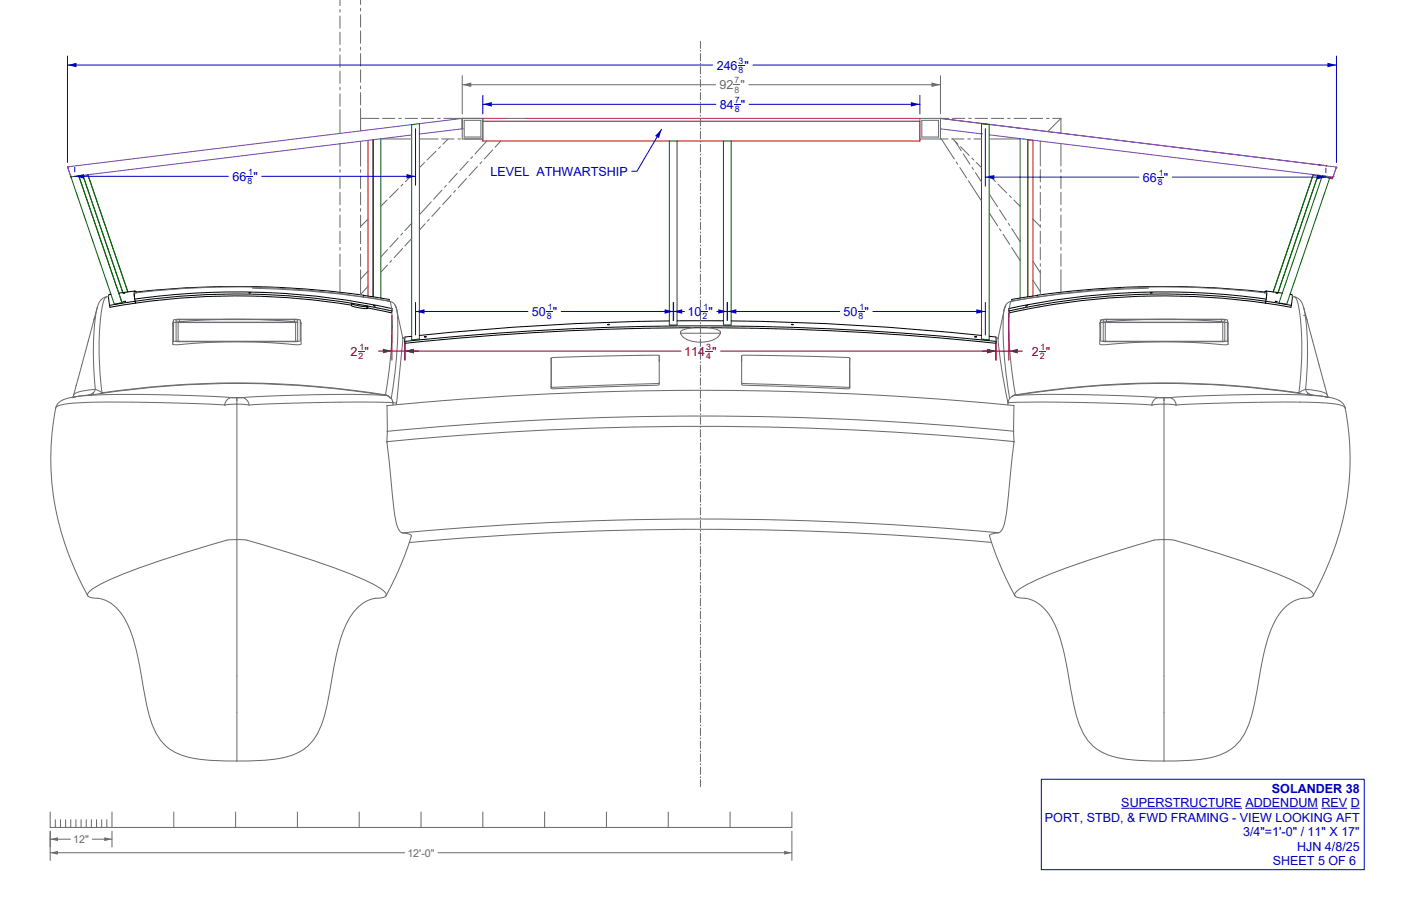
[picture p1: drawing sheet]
<svg xmlns="http://www.w3.org/2000/svg" width="432mm" height="279mm" viewBox="0 0 432 279" stroke-linecap="round" stroke-linejoin="round" font-family="sans-serif">
<!-- layer: Make2D -->
<g fill="none" stroke="#bf0000" stroke-width=".31">
<path d="M148.8 37.4h134.7v6.1h-58.1M155.8 36.5h-7v7h57.5M162.2 36.5h121.3M21.9 54.5l.2 .6M24.8 54.2l-.5 .1M27.5 53.8l-1.8 .7M113.4 43.3v48M115 43.1v48.4M208.7 43.5h14.3M404.3 53.8l1.8 .6M407.8 51l1 .1M408.1 54.3l2.6 .8"/>
<path d="M408.7 51.1h.1M409.1 54.4l1.4 .5 .1-.3M409.8 55l.9 .1M410.9 54.4l-.2 .7M113.4 95h.1M318.4 91.3v-48l-1.6-.2v48.5"/>
</g>
<g fill="none" stroke="#7d26cd" stroke-width=".31">
<path d="M126.9 38.4l-106.1 13.1 1.1 3M129.3 38.1l13.2-1.6v3.2l-13.2 1.6M142.5 36.5h.1M142.5 39.7h.1M289.9 36.5h.1M289.9 39.7l12.6 1.6M313.5 39.4h.1M313.5 39.4l-23.6-2.9 122 15-1 3.1-106-13M315.1 39.6h.1M315.1 39.6l92.7 11.4M20.9 51.6h.1M21.8 54.3h.1"/>
<path d="M126.9 41.6l-102.6 12.6M302.5 41.3h.1M407.8 51h.1M410.9 54.4h.1M411.8 51.7h.1"/>
</g>
<g fill="none" stroke="#006300" stroke-width=".31">
<path d="M126.9 38.4l2.4-.3v66.5l-2.4 .2zM302.5 38.1l2.4 .3v66.4l-2.4-.2zM21.8 54.5l2.5-.3 13.3 39.2-2.4 .4zM24.4 54.6l1.2-.4 12.3 36M24.7 54.2h.1M25.6 54.2h.1M27.1 53.9l12.3 36.1M115 43.1v48.4M117.4 42.8v49.1M206.3 43.5h2.4v56.7h-2.4zM223 43.5h2.4v56.7h-2.4zM314.4 42.7v49.2"/>
<path d="M316.8 43v48.6M404.7 53.8l-12.3 36.2M406.2 54.1h.1M406.5 50.9h.1M407.5 54.5l-1.3-.4-12.3 36.1M407.5 54.3l2.3 .7-13.2 38.8-2.4-.4zM37.4 93.4l-2 .4M37.5 93.2h.1M37.6 93.2v.2"/>
</g>
<g fill="none" stroke="#000" stroke-width=".31">
<path d="M34.2 90.7l-.3 .1a1.84 1.84 0 0 0-.3 2.2l.2 1.2M38.1 93l.6-.1zM38.5 90.4l-.6 .1M41.4 91.7l.1 .5M41.5 92.2a225.6 225.6 0 0 1 79.3 3v.7M41.5 92.2l.1 .7M41.5 89.8l-4.9 .6M41.5 89.8l.5 .2M41.5 89.8l-.2 .3 .1 1.6M41.6 90.3l-.2 .4 .1 1M41.6 92.9a221.1 221.1 0 0 1 66.8 .6M41.6 92.9l-7.8 1.3"/>
<path d="M41.6 92.9l.1 .6M41.7 93.5l-7.8 1.3-.1-.6M41.7 93.5a220.3 220.3 0 0 1 66.6 .6M42 90l.1 .3M42 90a278.3 278.3 0 0 1 70.1 1.1M42 90v.3M76.7 90.3h.6zM108.3 94.1l.2 .3 1.1 .3 3.5 .4M108.4 93.5l4.8 .9M108.4 93.5l.2 .3 1.1 .3 3.5 .4M108.4 93.5l-.1 .6M112.1 91.1l7.9 1.2-.1 .6"/>
<path d="M112.1 91.1l-.1 .5M113.1 95.1v-.2l7.6 1.6 .1-.6M113.2 94.6h.1M113.2 94.4v.1M113.2 94.4l7.6 1.5M113.2 94.5l-.1 .6M115.1 94.3l.6 .1zM206.3 99a832.9 832.9 0 0 0-77 4.5M223 98.9h-14.3M225.4 99a832.9 832.9 0 0 1 77.1 4.5M316.1 94.4l.6-.1zM319.7 91.1l-7.9 1.2 .1 .6"/>
<path d="M354.5 90.3h.6zM389.8 90a282.6 282.6 0 0 0-70.1 1.1v.5M389.8 90l-.2 .3M389.8 90v.3M390 93.5l7.9 1.3 .1-.6M390 93.5a220.1 220.1 0 0 0-78.9 3l-.1-.6M390.1 92.9a220.9 220.9 0 0 0-79.1 3M390.1 92.9l7.9 1.3M390.1 92.9l-.1 .6M390.2 90.3l.1 1.4M390.2 89.8l5 .6M390.2 89.8l-.4 .2"/>
<path d="M390.2 89.8l.2 .3-.1 1.6M390.2 92.2a225.6 225.6 0 0 0-79.3 3l.1 .7M390.2 92.2l-.1 .7M390.3 91.7l-.1 .5M393 92.9l.6 .1zM393.3 90.4l.5 .1M397.6 90.7l.3 .1a1.87 1.87 0 0 1 .3 2.2l-.2 1.2M124.7 105.3l.1 .6a866.9 866.9 0 0 1 182.2 0v-.6M124.7 105.3a868.3 868.3 0 0 1 182.3 0M126.9 103.7l-2.1 .2-.1 1.4M130.8 103.9l.6-.1zM131.4 103.8l-.6 .1"/>
<path d="M187.3 100.1h.6zM243.9 100.1h.6zM300.4 103.8l.6 .1zM300.4 103.8l.6 .1M304.9 103.7l2.1 .2v1.4"/>
</g>
<g fill="none" stroke="#696969" stroke-width=".31">
<path d="M104.8 0v1.8M104.8 2.8v1M104.8 4.8v4M104.8 9.8v4M104.8 14.8v1M104.8 16.8v4M111.1 0v1.5M111.1 2.5v1M111.1 4.5v4M111.1 9.5v4M111.1 14.5v1M111.1 16.5v4"/>
<path d="M215.9 12.8v2.1M215.9 15.4v.5M215.9 16.4v2.5M215.9 19.4v.5M104.8 21.8v4M104.8 26.8v1M104.8 28.8v4M104.8 33.8v7.3M111.1 21.5v4M111.1 26.5v1M111.1 28.5v4M111.1 33.5v6.9"/>
<path d="M111.1 36.5h5.7M117.8 36.5h4M122.8 36.5h1M124.8 36.5h4M129.8 36.5h4M134.8 36.5h1M136.8 36.5h12v6.4h-6.3v-6.4M143.1 37.1h5.1v5.2h-5.1zM155.8 36.5h6.4M215.9 20.4v2.5M215.9 23.4v.5M215.9 24.4v2.5"/>
<path d="M215.9 27.4v.5M215.9 28.4v2.5M215.9 31.4v.5M215.9 32.4v2.5M215.9 35.4v.5M215.9 36.4v2.5M215.9 39.4v.5M226.1 26.1h2.1M284.1 37.1h5.2v5.2h-5.2zM289.9 36.5v6.4M292.5 36.5h-9v.9M293.5 36.5h4"/>
<path d="M298.5 36.5h1M300.5 36.5h4M305.5 36.5h4M310.5 36.5h1M312.5 36.5h4M317.5 36.5h4M322.5 36.5h1M324.5 36.5h2.5M327 36.5v4.6M327 36.5l-4.1 4.1M104.8 44.4v6.8M104.8 52.2v1"/>
<path d="M104.8 54.2v4M104.8 59.2v4M111.1 43.6v7.6M111.1 52.2v1M111.1 54.2v4M111.1 59.2v4M117.4 42.9h9.5M122.8 58.1l-2.8 2.9M124.2 56.7l-.7 .7M126.9 54.1l-1.9 1.9M129.3 42.9h5.7M130.9 50.1l-1.6 1.6"/>
<path d="M134.4 46.6l-2.8 2.8M135.8 45.2l-.7 .7M136 42.9h4M136.3 58.6l-2.7 2.9M137.6 57.1l-.6 .7M138.1 42.9l-1.6 1.6M140.5 58.7l-.7 .7M141 53.4l-2.7 2.9M141 42.9h1M143.8 55l-2.7 3M144.4 49.7l-2.7 3M145.7 48.2l-.7 .8"/>
<path d="M147.2 51.3l-2.7 3M148.5 49.8l-.6 .8M150 43.5l-3.6 4M151.9 46.1l-2.7 3M154.3 43.5l-1.7 1.9M215.9 40.4v2.5M215.9 43.4v.5M215.9 44.4v2.5M215.9 47.4v.5M215.9 48.4v2.5M215.9 51.4v.5M215.9 52.4v2.5"/>
<path d="M215.9 55.4v.5M215.9 56.4v2.5M215.9 59.4v.5M283.5 42.9h8.7M290.1 42.9l4 6.2M293.2 42.9h4M293.6 42.9l1.6 1.6M294.4 43.6l1.9 2.9M294.7 49.9l.5 .8M295.8 51.6l2.1 3.3M296 45.2l2.8 2.8M296.8 47.4l2.2 3.3"/>
<path d="M298.2 42.9h1M298.5 55.8l4 6.2M299.5 48.7l.7 .7M299.5 51.5l.6 .9M300.2 42.9h2.3M300.6 53.2l1.9 2.9M300.9 50.1l1.6 1.6M304.9 54.1l1.9 1.9M304.9 59.8l2.6 4M304.9 42.9h9.5M307.5 56.7l2.9 2.9M315.3 42.9h.3"/>
<path d="M320.6 43.5v7.7M320.6 52.2v4M320.6 57.2v1M320.6 59.2v4M327 44.3v6.9M327 52.2v1M327 54.2v4M327 59.2v4M104.8 64.2v1M104.8 66.2v4M104.8 71.2v4M104.8 76.2v1"/>
<path d="M104.8 78.2v4M111.1 64.2v1M111.1 66.2v4M111.1 71.2v4M111.1 76.2v1M111.1 78.2v4M113.4 67.6l-2.3 2.2M119.3 61.7l-1.9 1.9M119.4 77l-2 2.3M122.8 73.3l-2.7 3M124.1 76.6l-2.7 2.9M124.1 71.8l-.6 .8"/>
<path d="M126.9 73.6l-2.1 2.2M126.9 68.8l-2.1 2.3M131 69l-1.7 1.9M132.4 67.6l-.7 .7M132.9 62.3l-3.6 3.9M135.7 63.9l-2.7 2.9M139.1 60.2l-2.7 2.9M215.9 60.4v2.5M215.9 63.4v.5M215.9 64.4v2.5M215.9 67.4v.5M215.9 68.4v2.5"/>
<path d="M215.9 71.4v.5M215.9 72.4v2.5M215.9 75.4v.5M215.9 76.4v2.5M215.9 79.4v.5M304.9 65.6l2.6 4M308 64.6l2.2 3.4M308 70.5l.6 .8M309.1 72.1l2.2 3.4M310.7 68.8l.6 .9M311.1 60.3l.7 .7M311.8 70.5l2.6 4"/>
<path d="M311.8 76.3l2.6 4M312.5 61.7l1.9 1.9M318.4 67.6l2.2 2.2M320.6 64.2v4M320.6 69.2v1M320.6 71.2v4M320.6 76.2v4M327 64.2v1M327 66.2v4M327 71.2v4M327 76.2v1M327 78.2v4"/>
<path d="M29 98.6l-6.3 23.3M29.5 97.4l-.5 1.2M29.9 94.9l-.9 3.7M30 94.9a82 82 0 0 0-.6 25.2M32.8 91.5a7 7 0 0 0-1.6 4.8l-.3 2.8a102.5 102.5 0 0 0 .5 22M32.8 91.5a3.9 3.9 0 0 0-2.8 3.4M33.5 91.4l-.7 .1M36.8 91h.1M53.2 99.7v5.8M53.5 98.8v6.3M53.5 98.7l1.8-.3h35.4l1.8 .3M53.5 98.7l-.3 1"/>
<path d="M55.3 98.6l-1 .2v6.3l1 .1h36.1l.3-.1v-6.3l-1-.2M55.3 99.4l-1 .1M55.3 98.6v.8M55.3 98.6h35.4M55.3 99.4h35.4M77.8 88.8l.9 .1a284.3 284.3 0 0 1 40.7 3.8M77.8 88.5v.1M77.8 88.6a260.4 260.4 0 0 1 42.4 4.4M77.8 88.5a264.9 264.9 0 0 0-36.5 1.9M90.7 99.4l1 .1M90.7 98.6v.8M91.8 99.3l-10.2-.7-10.6-.1-12.4 .5-4 .3-1.4 .4"/>
<path d="M92.5 98.8v6.3l-.7 .2-36.5 .1-1.8-.3M92.5 99.5l.3 .2M92.5 98.8l.3 .9M92.8 99.7v6.4l-.4 .2-11.4-.7-7.8-.2-8.7 .2-10.4 .7-.9-.2 .3-1M104.8 83.2v6.9M111.1 83.2v7.7M113.4 88.3l-2.3 2.5M113.4 83.6l-2.3 2.5M116.3 95l-.1 .5M119.4 81.7l-2 2.3M119.4 92.7v.1M119.4 92.7l.8 .3"/>
<path d="M120.2 93l.9 .4 .7 .7M120.2 93l.5 2.1M120.8 96.1a113.5 113.5 0 0 1-2 25.7M120.8 80.2l-.7 .8M121.8 94.1l.5 1.4M122.3 95.6h.1M122.3 95.6l1.9 8.9M122.3 95.6a101.1 101.1 0 0 1-1.7 27.3M215.9 80.4v2.5M215.9 83.4v.5M215.9 84.4v2.5M215.9 87.4v.5"/>
<path d="M215.9 88.4v2.5M215.9 91.4v.5M215.9 92.4v2.5M215.9 95.4v.5M215.9 96.4v2.5M215.9 99.4v.5M309.5 95.6h.1M310 94.1l-.5 1.4M311 96.1a113.5 113.5 0 0 0 2 25.7M311.6 93l-.5 2.1M311.6 93l-1 .4-.6 .7M315.4 95l.1 .5"/>
<path d="M318.4 80.6l2.2 3.5M318.4 86.4l2.2 3.5M320.2 94.1l.1 .5M320.6 81.2v1M320.6 83.2v7.7M327 83.2v6.9M339 99.7l-.1 6.4 .5 .2 11.4-.7 7.7-.2 8.7 .2 10.5 .7 .9-.2-.3-1M339 99.7l1.5-.4 5.4-.5 12.9-.3 12.9 .4 5.3 .4 1.5 .4M339.2 98.8h.1M339.2 98.8v6.3l.8 .2 36.5 .1 1.8-.3M339.2 98.8l-.2 .9M339.2 98.7l1.8-.3h35.5l1.8 .3"/>
<path d="M341 99.4l-1 .1M341 98.6l-1 .2v6.3l1 .1h36.2l.3-.1v-6.3l-1-.2M341 98.6v.8M341 98.6h35.5M341 99.4h35.5M354 88.5a264.7 264.7 0 0 1 36.4 1.9M354 88.6a260.4 260.4 0 0 0-42.4 4.4M354 88.5v.1M354 88.8l-.9 .1a257.9 257.9 0 0 0-41.5 4.1M376.5 99.4l1 .1M376.5 98.6v.8M378.3 98.7l.3 1"/>
<path d="M378.3 98.8v6.3M378.6 99.7v5.8M398.3 91.4l.6 .1M398.9 91.5a3.9 3.9 0 0 1 2.9 3.4M398.9 91.5a7 7 0 0 1 1.6 4.8l.4 2.8a102.5 102.5 0 0 1-.6 22M401.8 94.9a82 82 0 0 1 .6 25.2M401.8 97.3a1.28 1.28 0 0 1 1 1.3M401.8 94.9l1 3.7M402.8 98.6l6.3 23.2M54.9 105.2l.1-5.7h35.7l.4 .1v5.6M124.2 104.2l-2.1 20.6M124.2 104.2h.1"/>
<path d="M124.2 104.2h.6zM169.9 110.5h.1M169.9 110.5l.8-.3 9.5-.3 22.7-.3a.43 .43 0 0 1 .3 .7v6.9a.65 .65 0 0 1 .1 .7 .65 .65 0 0 1-.7 .4l-32 1.1-.7-.2M169.9 119.2v.5M169.9 110.5v8.7M169.9 110.5v9.3M203.2 109.7h.1M203.2 110v1.3M203.2 118a.64 .64 0 0 1-.2 .8 .64 .64 0 0 1-.8 0l-31.5 1.1-.8-.2M203.2 111.2v.1M203.2 111.3v.3M209.7 102.4v.4"/>
<path d="M209.7 102.4l.1 .4M209.7 102.8h.1M209.8 102.8a5.8 5.8 0 0 0 5.5 2.7 7.2 7.2 0 0 0 6.6-2.4l.1-.3M209.8 102.8h12.2M213.7 101.1l-3.2 .6-.8 .7M215.9 100.4v2.5M215.9 103.4v.5M215.9 104.4v2.5M215.9 107.4v.5M215.9 108.4v2.5M215.9 111.4v.5M215.9 112.4v2.5"/>
<path d="M215.9 115.4v.5M215.9 116.4v2.5M215.9 119.4v.5M218.1 101.1h.5a6.8 6.8 0 0 1 3.4 1.1v.2M222 102.4v.4M228.6 111.3v.3M228.6 118a.64 .64 0 0 0 .2 .8 .64 .64 0 0 0 .7 0l31.5 1.1 .9-.1v-.6M228.6 109.7a8.6 8.6 0 0 1 4.1-.1l24.3 .5 4.1 .1 .8 .3M228.6 109.7v1.6M228.6 111.2v.1M228.6 109.8v7.4a.65 .65 0 0 0-.1 .7 .65 .65 0 0 0 .6 .4l32 1.1 .8-.2M261.8 112h.1"/>
<path d="M261.8 112.1l.1 7.7M261.9 110.5v8.7M261.9 110.5l-.1 1.6M261.9 110.5h.1M307 104.2h.6l1.1 9.3 2 10.9M307.6 104.5l1.9-8.9a101.1 101.1 0 0 0 1.7 27.3M376.9 105.2l-.2-5.7h-35.6l-.5 .1v5.6M17.2 125.9a85.3 85.3 0 0 0 9.8 57.8M22.7 121.9l-.4 .7M22.8 122.4a7.6 7.6 0 0 0-5.3 2.5l-.3 1M22.8 122.4a260.6 260.6 0 0 1 36.2-.4l12.5 .6M23.6 122.3l-1.4 .4"/>
<path d="M27.4 121.8l-4.6 .6M28.8 121.2l-.6 .4M28.8 121.2l-1.6 .7 .4-.1M29.4 120.1l-3.6 .4a3.8 3.8 0 0 0-3.1 1.4M29.4 120.1l2 1M29.4 120.1l-.8 1.2M31 121.4l4.2-.6a285.3 285.3 0 0 1 83.7 1.2M31 121.4l-4.1 .5M31.4 121.1l2.8-.3a286.1 286.1 0 0 1 84.6 1M31.4 121.1l-.4 .3M31.8 121.1l-.1 .2M69.3 124.9l-13-.6-19.5-.3a99.2 99.2 0 0 0-18.2 .9l-1.1 .5-.3 .5"/>
<path d="M69.3 124.9h.1M71.5 122.6a2.38 2.38 0 0 0-2.2 2.3M71.5 122.6h.1M71.6 122.6l1.4 .1M73 122.7v.8M73 122.7h.1M73 124.6l-3.7 .3M73 123.5v1.1M73 124.6l3.7 .3M73 124.6v41.8M74.4 122.6l-1.4 .1M74.5 122.6h-2.9"/>
<path d="M74.5 122.6a2.38 2.38 0 0 1 2.2 2.3M118.8 121.8h.1M118.8 121.8l.1 .1M118.8 121.8l.9 .3 .6 .8M118.8 121.8l1 .4M118.9 122l-8.2-.3h-10.8l-15.1 .4-10.3 .5M118.9 122a2.49 2.49 0 0 1 2 1.5l.2 .5M119.2 136.2l1.3 12a62.6 62.6 0 0 0 2.3 14.9l.5 .9 .7 .3M119.3 125.1h.1M119.4 136.2l-.1 .3M121 123.9h.1M121.1 124h.1"/>
<path d="M121.1 124v.1M121.1 124.1v.1M121.1 124.2h.1M121.1 124.2l-19.2-.1-25.2 .8M121.1 124.2v.7M121.1 124.2l1.1 .1M215.9 120.4v2.5M215.9 123.4v.5M215.9 124.4v2.5M215.9 127.4v.5M215.9 128.4v2.5M215.9 131.4v.5"/>
<path d="M215.9 132.4v2.5M215.9 135.4v.5M215.9 136.4v2.5M215.9 139.4v.5M310.7 124.2h-.1M310.7 124.2l19-.1 25.3 .8M310.7 124.2l-.1 .7M310.7 124.2h.1M310.7 124.1v.1M312.3 136.2l.2 .3M312.5 133l-24.8-2.1-22.9-1.4-25.5-.9-23.4-.3-23.4 .3-25.5 .9-23 1.4-24.7 2.1M312.5 136.2l-.1-3.2 .1-7.9-23.8-2.1-24.6-1.5-24.8-.9-23.4-.2-23.4 .2-24.8 1-24.6 1.5-23.8 2-.1 11.1"/>
<path d="M312.5 136.2l-1.1 10.8a85.6 85.6 0 0 1-2.1 15.5l-.6 1.1-.9 .7M312.5 136.2l-23.8-2.1-24.6-1.5-24.9-.8-23.3-.3-23.4 .3-24.8 .9-24.6 1.5-23.9 2M312.8 122l8.3-.3h10.7l15.1 .4 10.3 .5M312.8 122a2.43 2.43 0 0 0-2.1 2.1M312.9 121.8l-.1 .1M312.9 121.8l-.9 .4M312.9 121.8l-1 .5M313 121.8h-.1M355 124.9h.1M357.2 122.6a2.38 2.38 0 0 0-2.2 2.3l3.8-.3M357.2 122.6h.2M357.4 122.6h2.8"/>
<path d="M357.4 122.6l1.3 .1M358.7 122.7l.1 .8M358.7 122.7h.1M358.8 124.6l3.7 .3M358.8 123.5v1.1M358.8 124.6v41.8M358.8 122.7v.8M360.2 122.6l-1.4 .1M360.3 122.6a2.38 2.38 0 0 1 2.2 2.3M360.3 122.6h-.1M362.5 124.9h.1M362.5 124.9l26.3-.8 11.9-.1 7.4 .2a11.1 11.1 0 0 1 6.5 1.5v.2"/>
<path d="M400 121.1v.2M400.3 121.1l.5 .3M400.3 121.1l-2.7-.3a286.1 286.1 0 0 0-84.6 1M400.8 121.4l4 .5M400.8 121.4l-4.3-.6a285.3 285.3 0 0 0-83.7 1.2M402.4 120.1l3.5 .4a3.6 3.6 0 0 1 3.2 1.5l.4 .6M402.4 120.1l-2.1 1M402.4 120.1l.8 1.2M403 121.2l1.6 .7zM404.3 121.8l4.7 .6M408.1 122.3l1 .2M409 122.4a260.6 260.6 0 0 0-36.3-.4l-12.4 .6"/>
<path d="M409 122.4a7.6 7.6 0 0 1 5.2 2.5l.4 1M409 122.4l.4 .1M414.6 125.9a85.4 85.4 0 0 1-9.9 57.8M215.9 140.4v2.5M215.9 143.4v.5M215.9 144.4v2.5M215.9 147.4v.5M215.9 148.4v2.5M215.9 151.4v.5M215.9 152.4v2.5M215.9 155.4v.5M215.9 156.4v2.5"/>
<path d="M215.9 159.4v.5M73 166.4l2 .1a266.1 266.1 0 0 1 39 13.1 11.3 11.3 0 0 1 5 3.5v.6M73 166.4l-2 .1a181.5 181.5 0 0 0-20.3 6l-9.3 3.2a47.6 47.6 0 0 0-13.9 6.7l-.5 .7v.6M73 166.4v68.3M124 164.3l1.5 .3a1.21 1.21 0 0 1 1.3 .7l-.2 .6a98.4 98.4 0 0 1-7.6 17.8M215.9 160.4v2.5M215.9 163.4v.5M215.9 164.4v2.5M215.9 167.4v.5M215.9 168.4v2.5M215.9 171.4v.5M215.9 172.4v2.5"/>
<path d="M215.9 175.4v.5M215.9 176.4v2.5M215.9 179.4v.5M305.6 167.3l-22.2-1.8-23-1.3-23-.7-21.5-.3-21.5 .3-23 .7-23 1.3-22.2 1.8M307.8 164.3l-2.5 .5-.3 .3 .2 .8a98.4 98.4 0 0 0 7.6 17.8M307.8 164.3l-23-1.9-23-1.3-22.9-.8-23-.2-23 .2-22.9 .8-23 1.4-23 1.8M358.8 166.4l2 .1a266.1 266.1 0 0 1 39 13.1 11.3 11.3 0 0 1 4.9 3.5v.6M358.8 166.4l-2 .1a181.5 181.5 0 0 0-20.4 6l-9.3 3.2a47.6 47.6 0 0 0-13.8 6.7l-.5 .7v.6M358.8 166.4v68.3M27 183.7a5.3 5.3 0 0 0 3.5 .8 12.7 12.7 0 0 1 8.9 8.1 90.9 90.9 0 0 1 5.1 21.4l.3 1.2a30.6 30.6 0 0 0 5.2 13.7 19.2 19.2 0 0 0 13.3 5.4l9.7 .4M119 183.7a5.3 5.3 0 0 1-3.5 .8 12.7 12.7 0 0 0-8.8 8.1 90.9 90.9 0 0 0-5.2 21.4l-.2 1.2a30.6 30.6 0 0 1-5.3 13.7 19.2 19.2 0 0 1-13.3 5.4l-9.7 .4M215.9 180.4v2.5"/>
<path d="M215.9 183.4v.5M215.9 184.4v2.5M215.9 187.4v.5M215.9 188.4v2.5M215.9 191.4v.5M215.9 192.4v2.5M215.9 195.4v.5M215.9 196.4v2.5M215.9 199.4v.5M312.8 183.7a5.4 5.4 0 0 0 3.4 .8 12.7 12.7 0 0 1 8.9 8.1 90.9 90.9 0 0 1 5.2 21.4l.2 1.2a30.6 30.6 0 0 0 5.2 13.7 19.2 19.2 0 0 0 13.3 5.4l9.8 .4M404.7 183.7a5.3 5.3 0 0 1-3.4 .8 12.7 12.7 0 0 0-8.9 8.1 90.9 90.9 0 0 0-5.2 21.4l-.2 1.2a30.6 30.6 0 0 1-5.2 13.7 19.2 19.2 0 0 1-13.3 5.4l-9.7 .4M215.9 200.4v2.5"/>
<path d="M215.9 203.4v.5M215.9 204.4v2.5M215.9 207.4v.5M215.9 208.4v2.5M215.9 211.4v.5M215.9 212.4v2.5M215.9 215.4v.5M215.9 216.4v2.5M215.9 219.4v.5M215.9 220.4v2.5M215.9 223.4v.5M215.9 224.4v2.5"/>
<path d="M215.9 227.4v.5M215.9 228.4v2.5M215.9 231.4v.5M215.9 232.4v2.5M215.9 235.4v.5M215.9 236.4v2.5M215.9 239.4v.5M215.9 240.4v2.2"/>
</g>
<g fill="#696969">
<path d="M142.5 26.1l2.7-.7v1.4z"/>
<path d="M287.1 25.4l2.8 .7-2.8 .7z"/>
</g>
<path d="M142.5 23.4v11.7M142.5 26.1h78M230.8 26.1h59.1M289.9 23.4v11.7" fill="none" stroke="#696969" stroke-width=".31"/>
<path d="M320.2 108.3h2.1" fill="none" stroke="#7f0000" stroke-width=".31"/>
<g fill="#7f0000">
<path d="M304.2 107.6l2.8 .7-2.8 .7z"/>
<path d="M310.9 108.3l2.8-.7v1.4z"/>
</g>
<path d="M310.9 96.6v14.5M110.2 108.3h2.1M302.8 108.3h12.3M307 105.3v5.8" fill="none" stroke="#7f0000" stroke-width=".31"/>
<g fill="#7f0000">
<path d="M118 107.6l2.8 .7-2.8 .6z"/>
<path d="M124.8 108.3l2.8-.7v1.3z"/>
</g>
<path d="M120.8 97.3v13.7M116.6 108.3h12.4M124.8 105.3v5.7" fill="none" stroke="#7f0000" stroke-width=".31"/>
<g fill="none" stroke="#696969" stroke-width=".31">
<path d="M15.5 250.4v4.8h228.6v-4.8M17.1 252.8v2.4M18.6 252.8v2.4M20.2 252.8v2.4M21.8 252.8v2.4M23.4 252.8v2.4M25 252.8v2.4M26.6 252.8v2.4M28.2 252.8v2.4M29.8 252.8v2.4M31.3 252.8v2.4M32.9 252.8v2.4"/>
<path d="M34.5 250.4v4.8M53.6 250.4v4.8M72.6 250.4v4.8M91.7 250.4v4.8M110.7 250.4v4.8M129.8 250.4v4.8M148.8 250.4v4.8M167.9 250.4v4.8M186.9 250.4v4.8M206 250.4v4.8M225 250.4v4.8"/>
</g>
<g fill="#696969">
<path d="M15.5 258.8l2.3-.6v1.2z"/>
<path d="M32.1 258.2l2.4 .6-2.4 .6z"/>
</g>
<path d="M15.5 256.4v4.8M15.5 258.8h6.2M28.4 258.8h6.1M34.5 256.4v4.8" fill="none" stroke="#696969" stroke-width=".31"/>
<g fill="#696969">
<path d="M15.5 263l2.3-.6v1.2z"/>
<path d="M241.7 262.4l2.4 .6-2.4 .6z"/>
</g>
<path d="M15.5 256.4v9M244.1 256.4v9M15.5 263h109.2M135 263h109.1" fill="none" stroke="#696969" stroke-width=".31"/>
<path d="M217.3 108.3h2.2" fill="none" stroke="#7f0000" stroke-width=".31"/>
<g fill="#7f0000">
<path d="M124.8 108.3l2.8-.7v1.4z"/>
<path d="M304.2 107.6l2.8 .7-2.8 .7z"/>
</g>
<path d="M124.8 105.3v5.7M124.8 108.3h85.1M222.1 108.3h84.9M307 105.3v5.7" fill="none" stroke="#7f0000" stroke-width=".31"/>
<path d="M75.9 54.4h2.2" fill="none" stroke="#0000bf" stroke-width=".31"/>
<g fill="#0000bf">
<path d="M23.1 54.4l2.7-.7v1.4z"/>
<path d="M125.3 53.7l2.8 .7-2.8 .7z"/>
</g>
<path d="M128.1 39.7v17.5M23.1 51.6v1.4M23.1 54.4h47.3M80.7 54.4h47.4M216.2 96.1h2.2" fill="none" stroke="#0000bf" stroke-width=".31"/>
<g fill="#0000bf">
<path d="M207.5 96.1l2.8-.7v1.4z"/>
<path d="M221.4 95.4l2.8 .7-2.8 .7z"/>
</g>
<path d="M207.5 93.3v5.5M207.5 96.1h3.4M220.9 96.1h3.3M224.2 93.3v5.5M264.3 96.1h2.2" fill="none" stroke="#0000bf" stroke-width=".31"/>
<g fill="#0000bf">
<path d="M224.2 96.1l2.7-.7v1.4z"/>
<path d="M300.9 95.4l2.8 .7-2.8 .7z"/>
</g>
<path d="M168.3 96.1h2.1M224.2 93.3v5.5M224.2 96.1h34.6M269 96.1h34.7M303.7 93.3v10" fill="none" stroke="#0000bf" stroke-width=".31"/>
<g fill="#0000bf">
<path d="M204.8 95.4l2.8 .7-2.8 .7z"/>
<path d="M128.1 96.1l2.7-.7v1.4z"/>
</g>
<path d="M227.3 20.1h2.2M128.1 93.3v10M128.1 96.1h34.6M173 96.1h34.6M207.6 93.3v5.5" fill="none" stroke="#0000bf" stroke-width=".31"/>
<g fill="#0000bf">
<path d="M20.8 20.1l2.8-.7v1.4z"/>
<path d="M409.1 19.4l2.8 .7-2.8 .7z"/>
</g>
<path d="M20.8 17.3v32.8M411.9 17.3v32.8M20.8 20.1h198.8M226.1 32.2h2.2M232.1 20.1h179.8" fill="none" stroke="#0000bf" stroke-width=".31"/>
<g fill="#0000bf">
<path d="M148.8 32.2l2.8-.7v1.4z"/>
<path d="M280.7 31.5l2.8 .7-2.8 .7z"/>
</g>
<path d="M148.8 29.4v5.7M148.8 32.2h71.8M230.9 32.2h52.6M283.5 29.4v5.7M356.6 54.6h2.1M320.9 240.3h99.6v27.9h-99.6zM345.6 249.3h37.2M383.8 249.3h22.4M407.3 249.3h7.9M416.3 249.3h2.8" fill="none" stroke="#0000bf" stroke-width=".31"/>
<g fill="#0000bf">
<path d="M303.7 54.6l2.8-.7v1.4z"/>
<path d="M405.9 53.9l2.7 .7-2.7 .7z"/>
</g>
<path d="M303.7 39.7v17.7M303.7 54.6h47.3M361.3 54.6h47.3M408.6 51.9v1.3" fill="none" stroke="#0000bf" stroke-width=".31"/>
<path d="M203.9 39.9l-.8 2.7-1.2-.7z" fill="#0000bf"/>
<path d="M203.9 39.9l-7.6 12.9h-1.6" fill="none" stroke="#0000bf" stroke-width=".31"/>
<g font-size="3.9" fill="#0000bf">
<text x="220.9" y="21.4">246 &quot;</text>
<text x="221.9" y="33.6">84 &quot;</text>
<text x="71.7" y="55.8">66 &quot;</text>
<text x="151.2" y="54.3">LEVEL ATHWARTSHIP</text>
<text x="352.3" y="56">66 &quot;</text>
<text x="164" y="97.4">50 &quot;</text>
<text x="211.9" y="97.4">10</text>
<text x="218.4" y="97.4">&quot;</text>
<text x="260" y="97.4">50 &quot;</text>
<text x="392" y="244.5">SOLANDER 38</text>
<text x="345.6" y="249">SUPERSTRUCTURE ADDENDUM REV D</text>
<text x="322" y="253.4">PORT, STBD, &amp; FWD FRAMING - VIEW LOOKING AFT</text>
<text x="383.1" y="257.9">3/4&quot;=1'-0&quot; / 11&quot; X 17&quot;</text>
<text x="399.8" y="262.3">HJN 4/8/25</text>
<text x="392.3" y="266.8">SHEET 5 OF 6</text>
</g>
<text font-size="3.9" fill="#696969" x="221.8" y="27.5">92 &quot;</text>
<g font-size="3.9" fill="#7f0000">
<text x="108" y="109.6">2 &quot;</text>
<text x="210.9" y="109.7">114 &quot;</text>
<text x="318" y="109.7">2 &quot;</text>
</g>
<g font-size="3.3" fill="#696969">
<text x="22.6" y="260">12&quot;</text>
<text x="125.6" y="264.2">12'-0&quot;</text>
</g>
<g font-size="2.7" fill="#0000bf">
<text x="227.6" y="22.5">8</text>
<text x="227.6" y="19.6">3</text>
<text x="226.4" y="34.6">8</text>
<text x="226.5" y="31.7">7</text>
<text x="76.5" y="54">1</text>
<text x="76.2" y="56.8">8</text>
<text x="356.8" y="57">8</text>
<text x="357.1" y="54.2">1</text>
<text x="168.8" y="95.6">1</text>
<text x="216.8" y="95.6">1</text>
<text x="264.9" y="95.6">1</text>
<text x="168.5" y="98.5">8</text>
<text x="216.5" y="98.4">2</text>
<text x="264.6" y="98.5">8</text>
</g>
<g font-size="2.7" fill="#696969">
<text x="226.4" y="28.5">8</text>
<text x="226.4" y="25.7">7</text>
</g>
<g font-size="2.7" fill="#7f0000">
<text x="110.8" y="107.8">1</text>
<text x="217.6" y="107.8">3</text>
<text x="320.7" y="107.9">1</text>
<text x="110.5" y="110.6">2</text>
<text x="217.6" y="110.6">4</text>
<text x="320.4" y="110.7">2</text>
</g>
</svg>
